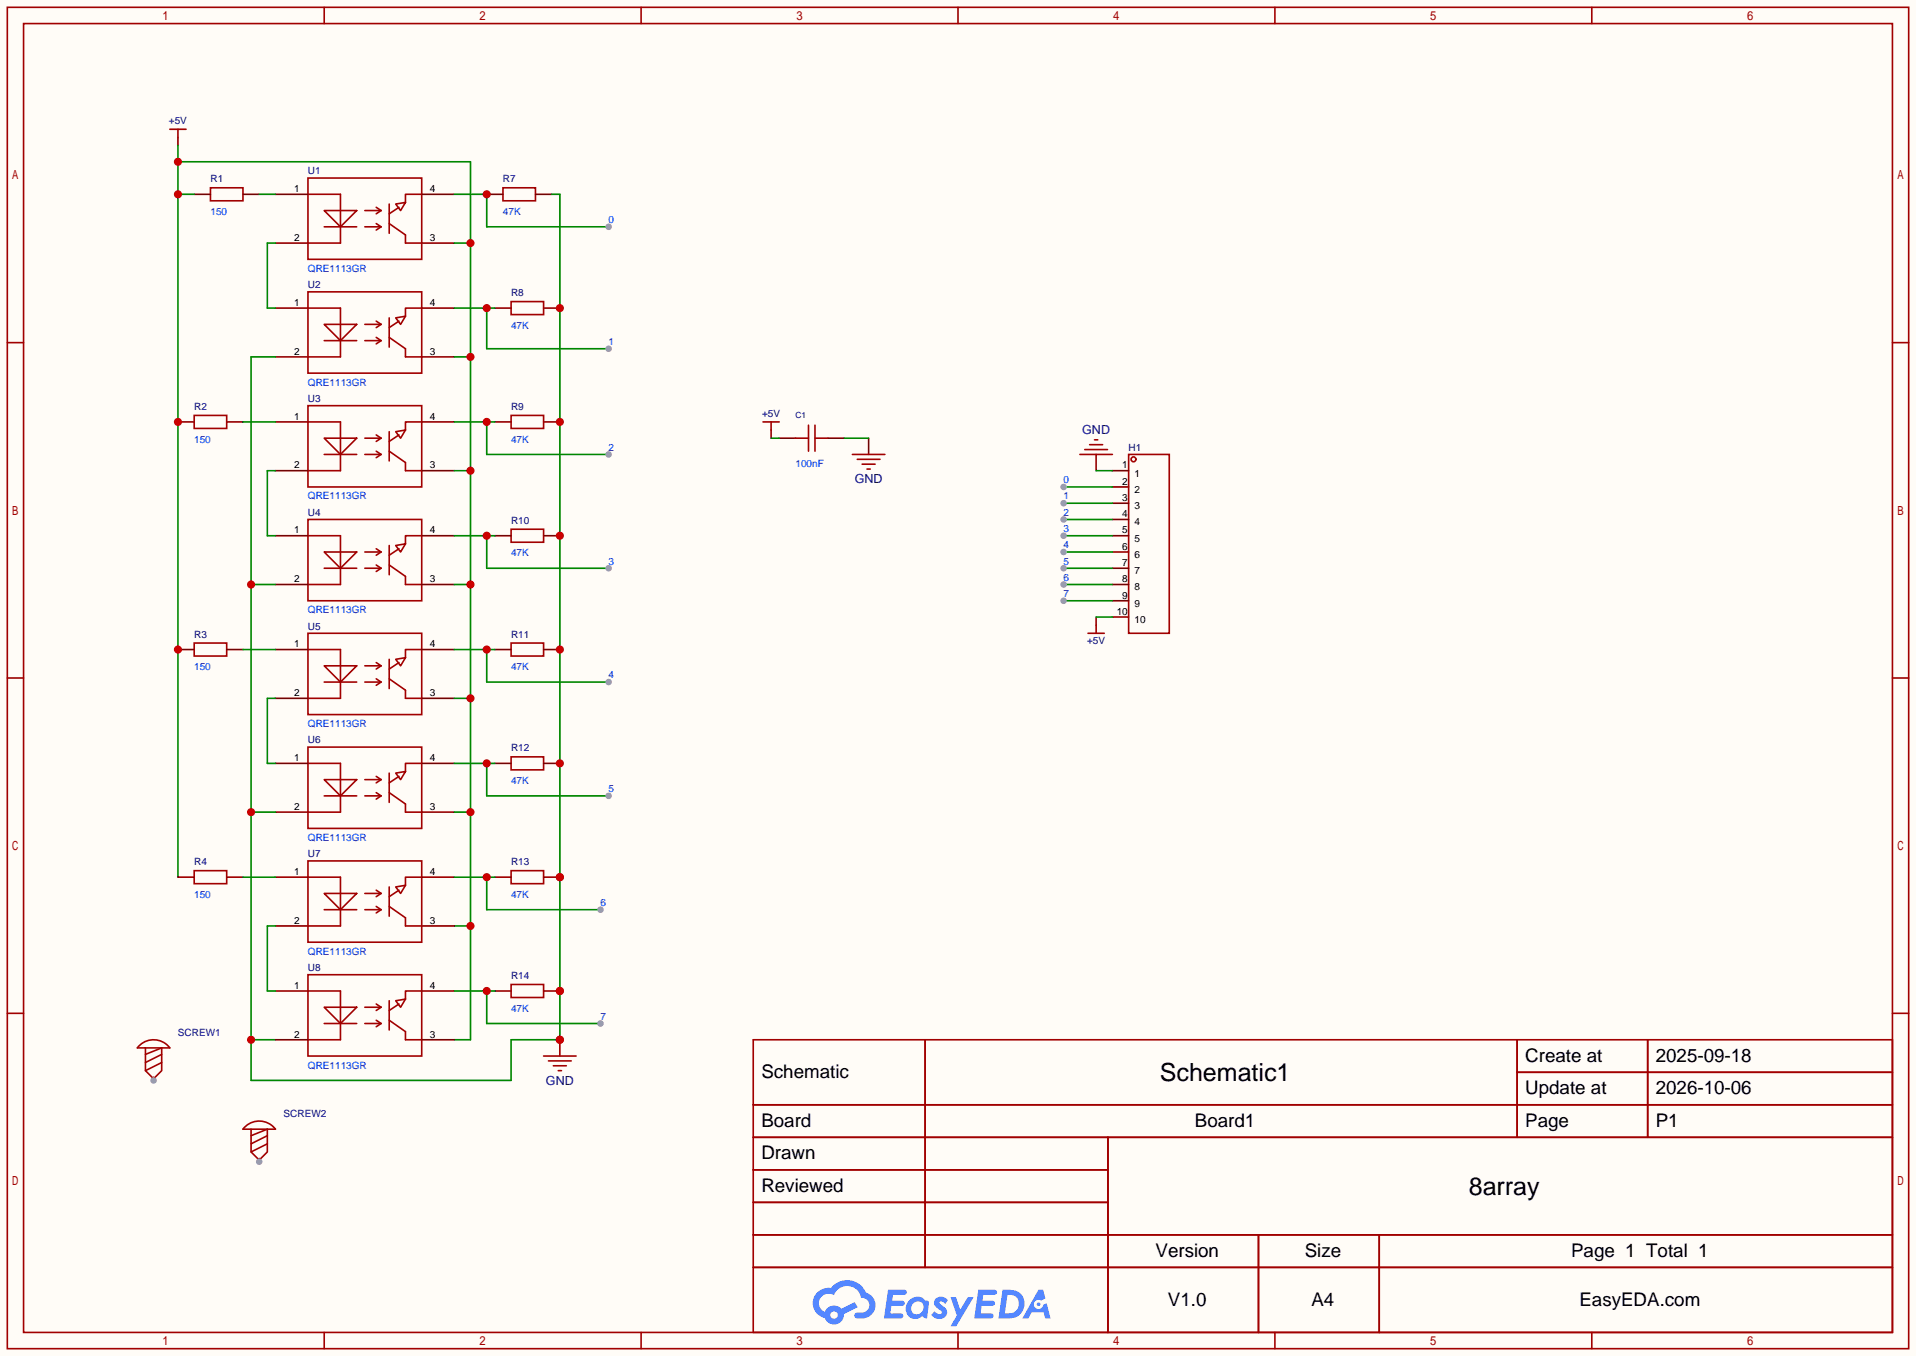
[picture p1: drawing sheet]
<svg xmlns="http://www.w3.org/2000/svg" width="299mm" height="212mm" viewBox="0 0 299 212" stroke-linecap="round" stroke-linejoin="round" font-family="sans-serif">
<path d="M0 0h299.5v211.8h-299.5z" fill="#fffcf7"/>
<g fill="none" stroke="#a10000" stroke-width=".25">
<path d="M1.1 1.1h297.2v209.6h-297.2zM3.7 3.7h292.1v204.5h-292.1zM50.7 1.1v2.6M100.2 1.1v2.6M149.7 1.1v2.6M199.3 1.1v2.6M248.8 1.1v2.6M1.1 53.5h2.6M295.8 53.5h2.5M1.1 105.9h2.6M295.8 105.9h2.5M1.1 158.3h2.6"/>
<path d="M295.8 158.3h2.5M117.7 162.4h178.1v45.8h-178.1zM117.7 172.6h178.1M117.7 177.7h178.1M144.6 162.4v35.6M173.2 177.7v30.5M237.1 162.4v15.3M237.1 167.5h58.7M257.5 162.4v15.3M117.7 182.8h55.5M117.7 192.9h178.1M117.7 187.8h55.5"/>
<path d="M117.7 198h178.1M196.7 192.9v15.3M215.6 192.9v15.3M50.7 208.2v2.5M100.2 208.2v2.5M149.7 208.2v2.5M199.3 208.2v2.5M248.8 208.2v2.5"/>
</g>
<g fill="#5487ff">
<path d="M146.3 202.8a1.3 1.3 0 0 1 1.8 .3l-.4 .6a.54 .54 0 0 0-.9-.2l.1 .1a2.32 2.32 0 0 1 1.1 1.4 1.36 1.36 0 0 1-1.1 1.1 1.36 1.36 0 0 1-1.4-.7l.6-.6a.7 .7 0 0 0 1.1 .3l-.1-.3a1.6 1.6 0 0 1-1.1-1.6z"/>
<path d="M148.6 202.7h.8l.7 1.9 1.2-1.9h.9l-2.7 4.5h-.9l.9-1.7z"/>
<path d="M138.8 201.5h1.6a1.31 1.31 0 0 1 1.3 .2 .4 .4 0 0 1-.4 .6h-1.7l-.2 .9h1.7a.4 .4 0 0 1 .3 .4 .4 .4 0 0 1-.4 .4h-1.7l-.1 1.2h.8a1.23 1.23 0 0 1 1.1 .2 .39 .39 0 0 1-.3 .6h-2.6z"/>
<path d="M152.9 201.5h1.6a1.32 1.32 0 0 1 1.3 .2 .39 .39 0 0 1-.4 .6h-1.7l-.2 .9h1.7a.4 .4 0 0 1 .3 .4 .4 .4 0 0 1-.4 .4h-1.7l-.1 1.2h.8a1.23 1.23 0 0 1 1.1 .2 .39 .39 0 0 1-.3 .6h-2.6z"/>
<path d="M162.3 201.5h.7l.4 1.3-.7 .4a.75 .75 0 0 0-1.1 .3 .75 .75 0 0 0 .5 1 .75 .75 0 0 0 1-.6l.5-.3 .6 2.4h-.8l-.3-1h-1.8l-.6 1h-.9z"/>
<path d="M156.7 201.5l-.6 4.5h1.4a2.27 2.27 0 0 0 2.5-1.7 2.27 2.27 0 0 0-1.3-2.7zM157.5 202.3a1.5 1.5 0 0 1 1.8 1.5 1.5 1.5 0 0 1-2 1.4h-.2z"/>
<path d="M142.1 203.1a1.62 1.62 0 0 0-.4 2.1 1.62 1.62 0 0 0 2.1 .7l.3-.3 .4 .3 .4 .1 .3-2.5-.2-.3h-.1a.57 .57 0 0 1-.6-.4 1.73 1.73 0 0 0-2.2 .3zM142.7 203.6a.96 .96 0 0 1 1.5 0 .96 .96 0 0 1-.2 1.5 .95 .95 0 0 1-1.4-.1 .95 .95 0 0 1 .1-1.4z"/>
<path d="M127.8 201.9a2.37 2.37 0 0 0 1.1 4 1.54 1.54 0 0 0 1.8 1 1.54 1.54 0 0 0 1.2-1.6l2.2-1.1-.5-.8-2.1 1.1a1.57 1.57 0 0 0-2.6 .4 1.5 1.5 0 0 1-.7-2.1 1.5 1.5 0 0 1 2.1-.5 2.23 2.23 0 0 1 2.3-1.4 2.23 2.23 0 0 1 2 1.8 1.16 1.16 0 0 1 1.3 1.1 1.16 1.16 0 0 1-1.1 1.3h-.7a.47 .47 0 0 0-.6 .3 .47 .47 0 0 0 .5 .6 2.23 2.23 0 0 0 2.2-.7 2.23 2.23 0 0 0 .4-2.3 2.16 2.16 0 0 0-1.3-1.1 3.2 3.2 0 0 0-5.4-.7h-.4a2.55 2.55 0 0 0-1.7 .7zM129.8 205.4a.58 .58 0 0 1 1.1 0 .58 .58 0 0 1-1.1 0z"/>
<circle cx="162.3" cy="203.8" r=".28"/>
</g>
<g fill="none" stroke="#a10000" stroke-width=".25">
<path d="M26.5 20.2h2.6M27.8 20.2v1.3M32.9 29.3h5.1v2.1h-5.1zM48.1 27.8h17.8v12.7h-17.8zM48.1 30.4h5.1v7.6h-5.1M50.7 32.9h5.1l-2.6 2.5zM50.7 35.4h5.1M57 35.4h2.6M57 32.9h2.6M58.8 32.4l.8 .5M58.8 34.9l.8 .5M59.6 32.9l-.8 .5"/>
<path d="M59.6 35.4l-.8 .5M60.8 34.9l2.6 1.8v1.3h2.5M60.8 31.9v4.5M61.8 31.9l1.6-.3-.8 1.3zM62.4 32.4l-1.6 1M65.9 30.4h-2.5v1.2M48.1 45.6h17.8v12.7h-17.8zM48.1 48.1h5.1v7.7h-5.1M50.7 50.7h5.1l-2.6 2.5zM50.7 53.2h5.1M57 53.2h2.6M57 50.7h2.6"/>
<path d="M58.8 50.2l.8 .5M58.8 52.7l.8 .5M59.6 50.7l-.8 .5M59.6 53.2l-.8 .5M60.8 52.7l2.6 1.8v1.3h2.5M60.8 49.7v4.5M61.8 49.7l1.6-.3-.8 1.3zM62.4 50.2l-1.6 1M65.9 48.1h-2.5v1.3M30.4 64.9h5v2h-5zM48.1 63.4h17.8v12.7h-17.8zM48.1 65.9h5.1v7.6h-5.1"/>
<path d="M50.7 68.5h5.1l-2.6 2.5zM50.7 71h5.1M57 71h2.6M57 68.5h2.6M58.8 67.9l.8 .6M58.8 70.5l.8 .5M59.6 68.5l-.8 .5M59.6 71l-.8 .5M60.8 70.5l2.6 1.8v1.2h2.5M60.8 67.4v4.6M61.8 67.4l1.6-.2-.8 1.3zM62.4 67.9l-1.6 1.1"/>
<path d="M65.9 65.9h-2.5v1.3M48.1 81.2h17.8v12.7h-17.8zM48.1 98.9h17.8v12.7h-17.8zM48.1 83.7h5.1v7.6h-5.1M50.7 86.2h5.1l-2.6 2.6zM50.7 88.8h5.1M57 88.8h2.6M57 86.2h2.6M58.8 85.7l.8 .5M58.8 88.3l.8 .5M59.6 86.2l-.8 .5M59.6 88.8l-.8 .5"/>
<path d="M60.8 88.3l2.6 1.7v1.3h2.5M60.8 85.2v4.6M61.8 85.2l1.6-.2-.8 1.2zM62.4 85.7l-1.6 1M65.9 83.7h-2.5v1.3M30.4 100.5h5v2h-5zM48.1 116.7h17.8v12.7h-17.8zM48.1 101.5h5.1v7.6h-5.1M48.1 119.3h5.1v7.6h-5.1M50.7 104h5.1l-2.6 2.6zM50.7 106.6h5.1M57 106.6h2.6"/>
<path d="M57 104h2.6M58.8 103.5l.8 .5M58.8 106l.8 .6M59.6 104l-.8 .5M59.6 106.6l-.8 .5M60.8 106l2.6 1.8v1.3h2.5M60.8 103v4.6M61.8 103l1.6-.3-.8 1.3zM62.4 103.5l-1.6 1M65.9 101.5h-2.5v1.2M65.9 119.3h-2.5v1.2M50.7 121.8h5.1l-2.6 2.5z"/>
<path d="M50.7 124.3h5.1M57 124.3h2.6M57 121.8h2.6M58.8 121.3l.8 .5M58.8 123.8l.8 .5M59.6 121.8l-.8 .5M59.6 124.3l-.8 .5M60.8 123.8l2.6 1.8v1.3h2.5M60.8 120.8v4.5M61.8 120.8l1.6-.3-.8 1.3zM62.4 121.3l-1.6 1"/>
</g>
<g fill="none" stroke="#870000" stroke-width=".25">
<path d="M27.8 21.5v1.2M30.4 30.4h2.5M38 30.4h2.5M43.1 30.4h5M43.1 38h5M65.9 30.4h5.1M65.9 38h5.1M43.1 48.1h5M43.1 55.8h5M65.9 48.1h5.1M65.9 55.8h5.1M27.8 65.9h2.6"/>
<path d="M35.4 65.9h2.6M43.1 65.9h5M43.1 73.5h5M65.9 65.9h5.1M65.9 73.5h5.1M43.1 83.7h5M43.1 91.3h5M65.9 83.7h5.1M65.9 91.3h5.1M27.8 101.5h2.6M35.4 101.5h2.6M43.1 101.5h5"/>
<path d="M43.1 109.1h5M43.1 119.3h5M65.9 101.5h5.1M65.9 109.1h5.1M65.9 119.3h5.1M43.1 126.9h5M65.9 126.9h5.1"/>
</g>
<g fill="none" stroke="#008700" stroke-width=".25">
<path d="M27.8 30.4h2.6M27.8 22.7v114.3M27.8 25.3h45.7v137.1h-2.5M40.5 30.4h2.6M43.1 38h-1.3v10.1h1.3M71 38h2.5M71 55.8h2.5M38 65.9h5.1M43.1 73.5h-1.3v10.2h1.3M71 73.5h2.5M71 91.3h2.5M71 109.1h2.5"/>
<path d="M71 126.9h2.5M71 144.7h2.5"/>
</g>
<g fill="#c00">
<circle cx="27.8" cy="30.4" r=".63"/>
<circle cx="27.8" cy="25.3" r=".63"/>
<circle cx="73.5" cy="38" r=".63"/>
<circle cx="73.5" cy="55.8" r=".63"/>
<circle cx="73.5" cy="73.5" r=".63"/>
<circle cx="73.5" cy="91.3" r=".63"/>
<circle cx="73.5" cy="109.1" r=".63"/>
<circle cx="73.5" cy="126.9" r=".63"/>
<circle cx="73.5" cy="144.7" r=".63"/>
<circle cx="27.8" cy="65.9" r=".63"/>
<circle cx="27.8" cy="101.5" r=".63"/>
</g>
<path d="M78.6 29.3h5.1v2.1h-5.1zM79.9 47.1h5.1v2h-5.1zM79.9 64.9h5.1v2h-5.1zM79.9 82.7h5.1v2h-5.1zM79.9 100.5h5.1v2h-5.1z" fill="none" stroke="#a10000" stroke-width=".25"/>
<path d="M76.1 30.4h2.5M83.7 30.4h2.5M77.3 48.1h2.6M85 48.1h2.5M77.3 65.9h2.6M85 65.9h2.5M77.3 83.7h2.6M85 83.7h2.5M77.3 101.5h2.6M85 101.5h2.5" fill="none" stroke="#870000" stroke-width=".25"/>
<path d="M71 30.4h5.1v5h19" fill="none" stroke="#008700" stroke-width=".25"/>
<circle cx="76.1" cy="30.4" r=".63" fill="#c00"/>
<circle cx="95.1" cy="35.4" r=".51" fill="#999"/>
<path d="M71 48.1h6.3M76.1 48.1v6.4h19" fill="none" stroke="#008700" stroke-width=".25"/>
<circle cx="76.1" cy="48.1" r=".63" fill="#c00"/>
<circle cx="95.1" cy="54.5" r=".51" fill="#999"/>
<path d="M71 65.9h6.3M76.1 65.9v5.1h19" fill="none" stroke="#008700" stroke-width=".25"/>
<circle cx="76.1" cy="65.9" r=".63" fill="#c00"/>
<circle cx="95.1" cy="71" r=".51" fill="#999"/>
<path d="M71 83.7h6.3M76.1 83.7v5.1h19" fill="none" stroke="#008700" stroke-width=".25"/>
<circle cx="76.1" cy="83.7" r=".63" fill="#c00"/>
<circle cx="95.1" cy="88.8" r=".51" fill="#999"/>
<path d="M71 101.5h6.3M76.1 101.5v5.1h19" fill="none" stroke="#008700" stroke-width=".25"/>
<circle cx="76.1" cy="101.5" r=".63" fill="#c00"/>
<circle cx="95.1" cy="106.6" r=".51" fill="#999"/>
<path d="M79.9 118.2h5.1v2.1h-5.1z" fill="none" stroke="#a10000" stroke-width=".25"/>
<path d="M77.3 119.3h2.6M85 119.3h2.5" fill="none" stroke="#870000" stroke-width=".25"/>
<path d="M71 119.3h6.3M76.1 119.3v5h19" fill="none" stroke="#008700" stroke-width=".25"/>
<circle cx="76.1" cy="119.3" r=".63" fill="#c00"/>
<circle cx="95.1" cy="124.3" r=".51" fill="#999"/>
<path d="M86.2 30.4h1.3v132h-7.6v6.4h-40.7v-113h3.9M39.2 91.3h3.9M38 101.5h5.1M43.1 109.1h-1.3v10.2h1.3M39.2 126.9h3.9M39.2 162.4h3.9" fill="none" stroke="#008700" stroke-width=".25"/>
<g fill="#c00">
<circle cx="87.5" cy="119.3" r=".63"/>
<circle cx="87.5" cy="101.5" r=".63"/>
<circle cx="87.5" cy="83.7" r=".63"/>
<circle cx="87.5" cy="65.9" r=".63"/>
<circle cx="87.5" cy="48.1" r=".63"/>
<circle cx="87.5" cy="137" r=".63"/>
<circle cx="87.5" cy="154.8" r=".63"/>
<circle cx="87.5" cy="162.4" r=".63"/>
<circle cx="39.2" cy="162.4" r=".63"/>
<circle cx="39.2" cy="126.9" r=".63"/>
<circle cx="39.2" cy="91.3" r=".63"/>
</g>
<g fill="none" stroke="#a10000" stroke-width=".25">
<path d="M30.4 136h5v2h-5zM48.1 134.5h17.8v12.7h-17.8zM48.1 137h5.1v7.7h-5.1M50.7 139.6h5.1l-2.6 2.5zM57 139.6h2.6M58.8 139.1l.8 .5M59.6 139.6l-.8 .5M60.8 138.6v4.5M61.8 138.6l1.6-.3-.8 1.3zM62.4 139.1l-1.6 1M65.9 137h-2.5v1.3M79.9 136h5.1v2h-5.1z"/>
<path d="M48.1 152.3h17.8v12.7h-17.8zM48.1 154.8h5.1v7.6h-5.1M50.7 157.4h5.1l-2.6 2.5zM50.7 142.1h5.1M50.7 159.9h5.1M57 142.1h2.6M57 159.9h2.6M57 157.4h2.6M58.8 141.6l.8 .5M58.8 156.8l.8 .6M58.8 159.4l.8 .5M59.6 142.1l-.8 .5"/>
<path d="M59.6 157.4l-.8 .5M59.6 159.9l-.8 .5M60.8 141.6l2.6 1.8v1.3h2.5M60.8 159.4l2.6 1.8v1.2h2.5M60.8 156.3v4.6M61.8 156.3l1.6-.2-.8 1.3zM62.4 156.8l-1.6 1.1M65.9 154.8h-2.5v1.3"/>
</g>
<path d="M27.8 137h2.6M35.4 137h2.6M43.1 137h5M65.9 137h5.1M85 137h2.5M43.1 144.7h5M43.1 154.8h5M65.9 144.7h5.1M65.9 154.8h5.1M43.1 162.4h5M65.9 162.4h5.1" fill="none" stroke="#870000" stroke-width=".25"/>
<circle cx="87.5" cy="137" r=".63" fill="#c00"/>
<path d="M77.3 137h2.6" fill="none" stroke="#870000" stroke-width=".25"/>
<path d="M71 137h6.3M76.1 137v5.1h17.8" fill="none" stroke="#008700" stroke-width=".25"/>
<circle cx="76.1" cy="137" r=".63" fill="#c00"/>
<circle cx="93.9" cy="142.1" r=".51" fill="#999"/>
<path d="M79.9 153.8h5.1v2h-5.1z" fill="none" stroke="#a10000" stroke-width=".25"/>
<path d="M85 154.8h2.5" fill="none" stroke="#870000" stroke-width=".25"/>
<circle cx="87.5" cy="154.8" r=".63" fill="#c00"/>
<path d="M77.3 154.8h2.6" fill="none" stroke="#870000" stroke-width=".25"/>
<path d="M71 154.8h6.3M76.1 154.8v5.1h17.8" fill="none" stroke="#008700" stroke-width=".25"/>
<circle cx="76.1" cy="154.8" r=".63" fill="#c00"/>
<circle cx="93.9" cy="159.9" r=".51" fill="#999"/>
<path d="M38 137h5.1M43.1 144.7h-1.3v10.1h1.3" fill="none" stroke="#008700" stroke-width=".25"/>
<path d="M87.5 162.4v2.6" fill="none" stroke="#870000" stroke-width=".25"/>
<circle cx="87.5" cy="162.4" r=".63" fill="#c00"/>
<g fill="none" stroke="#a10000" stroke-width=".25">
<path d="M168.8 71h5.1M169.5 70.2h3.6M170.3 69.5h2M171.1 68.7h.5M176.4 71h6.4v27.9h-6.4zM170.1 98.9h2.5M171.3 97.7v1.2M85 165h5M85.7 165.7h3.6M86.5 166.5h2M87.2 167.3h.6"/>
<circle cx="177.2" cy="71.8" r=".38"/>
</g>
<path d="M171.3 71v2.5M173.9 73.5h2.5M173.9 76.1h2.5M173.9 78.6h2.5M171.3 96.4v1.3M173.9 81.2h2.5M173.9 83.7h2.5M173.9 86.2h2.5M173.9 88.8h2.5M173.9 91.3h2.5M173.9 93.9h2.5M173.9 96.4h2.5" fill="none" stroke="#870000" stroke-width=".25"/>
<path d="M166.2 76.1h7.7M171.3 73.5h2.6M171.3 96.4h2.6" fill="none" stroke="#008700" stroke-width=".25"/>
<circle cx="166.2" cy="76.1" r=".51" fill="#999"/>
<path d="M166.2 78.6h7.7" fill="none" stroke="#008700" stroke-width=".25"/>
<circle cx="166.2" cy="78.6" r=".51" fill="#999"/>
<path d="M166.2 81.2h7.7" fill="none" stroke="#008700" stroke-width=".25"/>
<circle cx="166.2" cy="81.2" r=".51" fill="#999"/>
<path d="M166.2 83.7h7.7" fill="none" stroke="#008700" stroke-width=".25"/>
<circle cx="166.2" cy="83.7" r=".51" fill="#999"/>
<path d="M166.2 86.2h7.7" fill="none" stroke="#008700" stroke-width=".25"/>
<circle cx="166.2" cy="86.2" r=".51" fill="#999"/>
<path d="M166.2 88.8h7.7" fill="none" stroke="#008700" stroke-width=".25"/>
<circle cx="166.2" cy="88.8" r=".51" fill="#999"/>
<path d="M166.2 91.3h7.7" fill="none" stroke="#008700" stroke-width=".25"/>
<circle cx="166.2" cy="91.3" r=".51" fill="#999"/>
<path d="M166.2 93.9h7.7" fill="none" stroke="#008700" stroke-width=".25"/>
<circle cx="166.2" cy="93.9" r=".51" fill="#999"/>
<g fill="none" stroke="#a10000" stroke-width=".25">
<path d="M119.3 65.9h2.5M120.5 65.9v1.3M124.3 68.5h2.1M126.4 66.4v4.1M127.4 68.5h2M127.4 66.4v4.1M133.2 71h5.1M134 71.8h3.5M134.7 72.5h2.1M135.5 73.3h.5M21.9 163.2a3.2 3.2 0 0 1 4.6 .5h-5zM22.7 163.7v3.6l1.3 1.2 1.3-1.2v-3.6l-2.6 1"/>
<path d="M25.3 164.7l-2.6 1.3M25.3 166l-2.6 1.3"/>
</g>
<path d="M120.5 67.2v1.3M121.8 68.5h2.5M129.4 68.5h2.6M135.8 68.5v2.5M24 168.3v.5" fill="none" stroke="#870000" stroke-width=".25"/>
<path d="M120.5 68.5h1.3M132 68.5h3.8" fill="none" stroke="#008700" stroke-width=".25"/>
<circle cx="24" cy="168.8" r=".51" fill="#999"/>
<path d="M38.4 175.9a3.2 3.2 0 0 1 4.7 .5h-5.1zM39.2 176.4v3.6l1.3 1.2 1.3-1.2v-3.6l-2.6 1M41.8 177.4l-2.6 1.3M41.8 178.7l-2.6 1.3" fill="none" stroke="#a10000" stroke-width=".25"/>
<path d="M40.5 181v.5" fill="none" stroke="#870000" stroke-width=".25"/>
<circle cx="40.5" cy="181.5" r=".51" fill="#999"/>
<g font-size="3.9">
<text x="181.3" y="168.9">Schematic1</text>
<text x="229.6" y="186.7">8array</text>
</g>
<g font-size="2.9">
<text x="238.4" y="165.9">Create at</text>
<text x="258.8" y="165.9">2025-09-18</text>
<text x="119" y="168.4">Schematic</text>
<text x="238.4" y="170.9">Update at</text>
<text x="258.8" y="170.9">2026-10-06</text>
<text x="119" y="176">Board</text>
<text x="186.8" y="176">Board1</text>
<text x="238.4" y="176">Page</text>
<text x="258.8" y="176">P1</text>
<text x="119" y="181.1">Drawn</text>
<text x="119" y="186.2">Reviewed</text>
<text x="180.6" y="196.3">Version</text>
<text x="203.9" y="196.3">Size</text>
<text x="245.6" y="196.3">Page 1 Total 1</text>
<text x="182.6" y="204">V1.0</text>
<text x="205" y="204">A4</text>
<text x="246.9" y="204">EasyEDA.com</text>
</g>
<g font-size="2" fill="#000080">
<text x="169.2" y="67.9">GND</text>
<text x="133.6" y="75.5">GND</text>
<text x="85.3" y="169.5">GND</text>
</g>
<g font-size="1.6" fill="#000080">
<text x="26.4" y="19.4">+5V</text>
<text x="32.9" y="28.5">R1</text>
<text x="48.1" y="27.2">U1</text>
<text x="78.6" y="28.5">R7</text>
<text x="48.1" y="45">U2</text>
<text x="79.9" y="46.3">R8</text>
<text x="30.4" y="64.1">R2</text>
<text x="48.1" y="62.8">U3</text>
<text x="79.9" y="64.1">R9</text>
<text x="119.1" y="65.1">+5V</text>
<text x="176.4" y="70.4">H1</text>
<text x="48.1" y="80.6">U4</text>
<text x="79.9" y="81.8">R10</text>
<text x="30.4" y="99.6">R3</text>
<text x="48.1" y="98.3">U5</text>
<text x="79.9" y="99.6">R11</text>
<text x="169.9" y="100.6">+5V</text>
<text x="48.1" y="116.1">U6</text>
<text x="79.9" y="117.4">R12</text>
<text x="30.4" y="135.2">R4</text>
<text x="48.1" y="133.9">U7</text>
<text x="79.9" y="135.2">R13</text>
<text x="48.1" y="151.7">U8</text>
<text x="79.9" y="153">R14</text>
<text x="27.8" y="161.8">SCREW1</text>
<text x="44.3" y="174.5">SCREW2</text>
</g>
<g font-size="1.6" fill="#00f">
<text x="32.9" y="33.6">150</text>
<text x="78.6" y="33.6">47K</text>
<text x="95.1" y="34.8">0</text>
<text x="48.1" y="42.5">QRE1113GR</text>
<text x="79.9" y="51.4">47K</text>
<text x="95.1" y="53.9">1</text>
<text x="48.1" y="60.2">QRE1113GR</text>
<text x="30.4" y="69.1">150</text>
<text x="79.9" y="69.1">47K</text>
<text x="95.1" y="70.4">2</text>
<text x="124.3" y="72.9">100nF</text>
<text x="166.2" y="75.5">0</text>
<text x="48.1" y="78">QRE1113GR</text>
<text x="166.2" y="78">1</text>
<text x="166.2" y="80.6">2</text>
<text x="166.2" y="83.1">3</text>
<text x="79.9" y="86.9">47K</text>
<text x="95.1" y="88.2">3</text>
<text x="166.2" y="85.6">4</text>
<text x="166.2" y="88.2">5</text>
<text x="48.1" y="95.8">QRE1113GR</text>
<text x="166.2" y="90.7">6</text>
<text x="166.2" y="93.3">7</text>
<text x="30.4" y="104.7">150</text>
<text x="79.9" y="104.7">47K</text>
<text x="95.1" y="106">4</text>
<text x="48.1" y="113.6">QRE1113GR</text>
<text x="79.9" y="122.5">47K</text>
<text x="95.1" y="123.7">5</text>
<text x="48.1" y="131.4">QRE1113GR</text>
<text x="30.4" y="140.3">150</text>
<text x="79.9" y="140.3">47K</text>
<text x="93.9" y="141.5">6</text>
<text x="48.1" y="149.1">QRE1113GR</text>
<text x="79.9" y="158">47K</text>
<text x="93.9" y="159.3">7</text>
<text x="48.1" y="166.9">QRE1113GR</text>
</g>
<g font-size="1.6">
<text x="46" y="30">1</text>
<text x="67.2" y="30">4</text>
<text x="46" y="37.6">2</text>
<text x="67.2" y="37.6">3</text>
<text x="46" y="47.8">1</text>
<text x="67.2" y="47.8">4</text>
<text x="46" y="55.4">2</text>
<text x="67.2" y="55.4">3</text>
<text x="46" y="65.6">1</text>
<text x="67.2" y="65.6">4</text>
<text x="46" y="73.2">2</text>
<text x="67.2" y="73.2">3</text>
<text x="175.4" y="73.2">1</text>
<text x="175.4" y="75.7">2</text>
<text x="177.3" y="74.5">1</text>
<text x="177.3" y="77">2</text>
<text x="46" y="83.3">1</text>
<text x="67.2" y="83.3">4</text>
<text x="175.4" y="78.3">3</text>
<text x="175.4" y="80.8">4</text>
<text x="175.4" y="83.3">5</text>
<text x="177.3" y="79.5">3</text>
<text x="177.3" y="82.1">4</text>
<text x="175.4" y="85.9">6</text>
<text x="175.4" y="88.4">7</text>
<text x="177.3" y="84.6">5</text>
<text x="177.3" y="87.2">6</text>
<text x="177.3" y="89.7">7</text>
<text x="46" y="91">2</text>
<text x="67.2" y="91">3</text>
<text x="175.4" y="91">8</text>
<text x="175.4" y="93.5">9</text>
<text x="177.3" y="92.2">8</text>
<text x="177.3" y="94.8">9</text>
<text x="46" y="101.1">1</text>
<text x="67.2" y="101.1">4</text>
<text x="174.5" y="96">10</text>
<text x="177.3" y="97.3">10</text>
<text x="46" y="108.7">2</text>
<text x="67.2" y="108.7">3</text>
<text x="46" y="118.9">1</text>
<text x="67.2" y="118.9">4</text>
<text x="46" y="126.5">2</text>
<text x="67.2" y="126.5">3</text>
<text x="46" y="136.7">1</text>
<text x="67.2" y="136.7">4</text>
<text x="46" y="144.3">2</text>
<text x="67.2" y="144.3">3</text>
<text x="46" y="154.5">1</text>
<text x="67.2" y="154.5">4</text>
<text x="46" y="162.1">2</text>
<text x="67.2" y="162.1">3</text>
</g>
<text font-size="1.3" fill="#000080" x="124.3" y="65.3">C1</text>
</svg>
